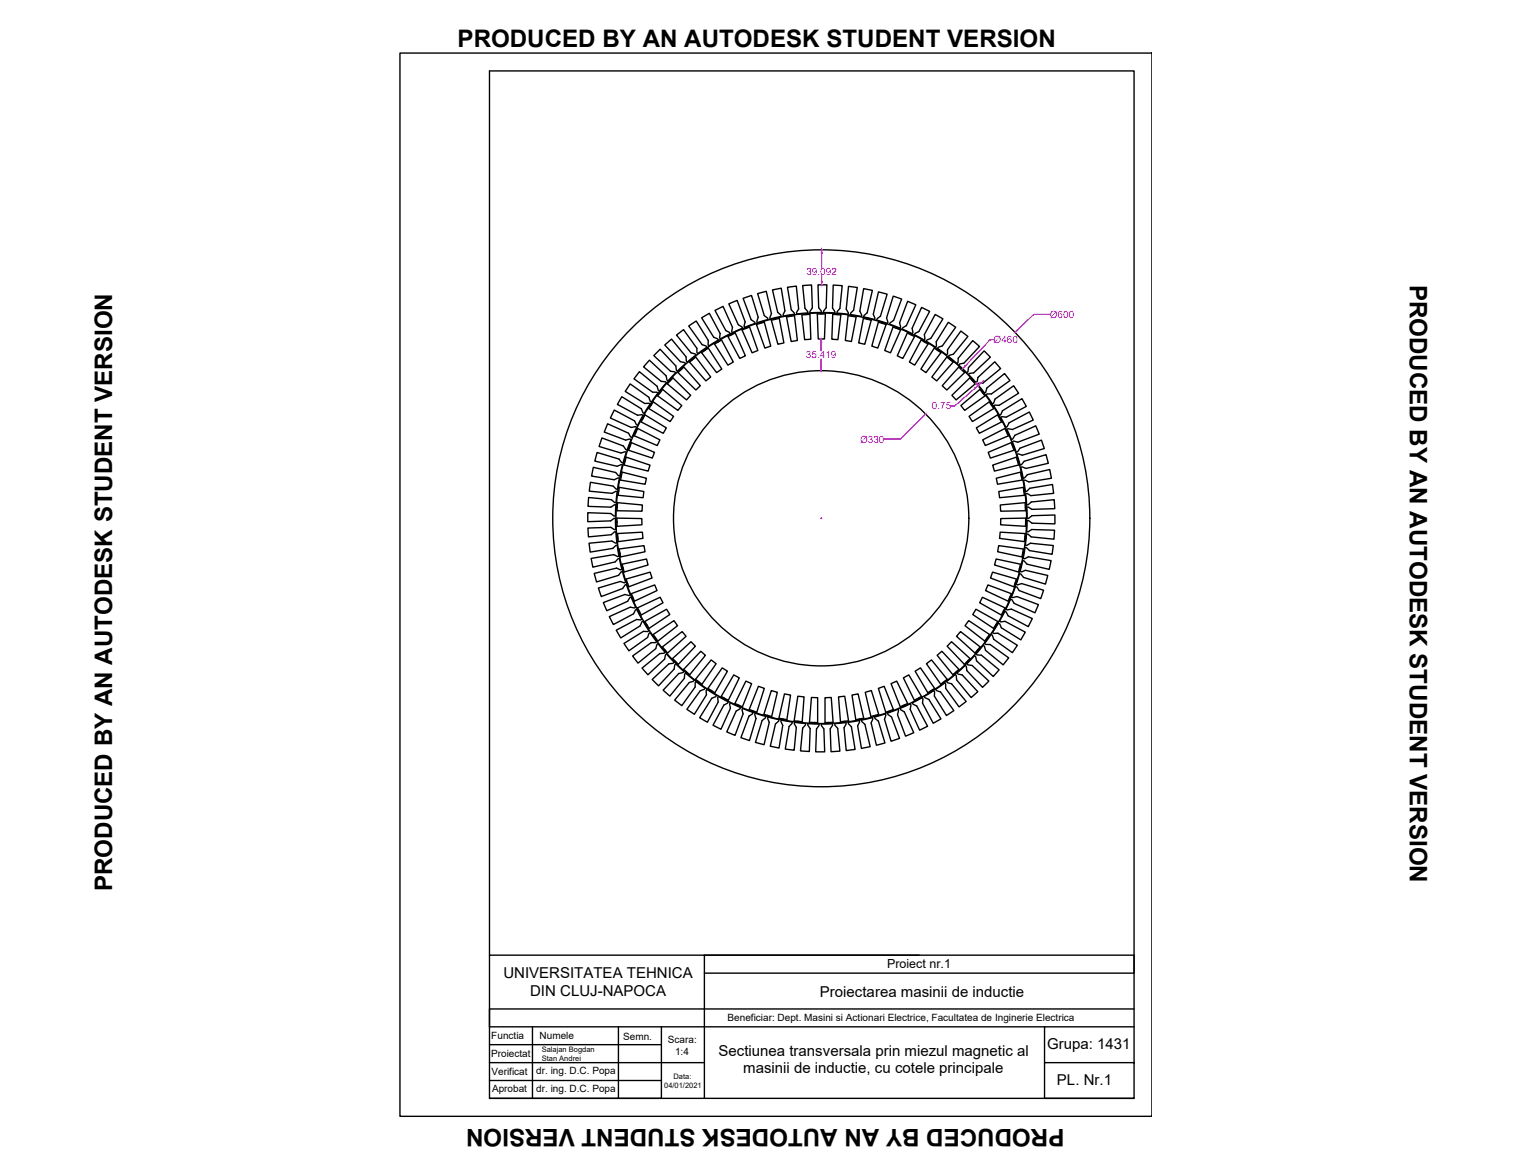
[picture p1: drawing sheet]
<svg xmlns="http://www.w3.org/2000/svg" width="279mm" height="216mm" viewBox="0 0 279 216" stroke-linecap="round" stroke-linejoin="round" font-family="sans-serif">
<!-- layer: 0 -->
<g fill="none" stroke="#000" stroke-width=".25">
<path d="M73.5 9.8h138.1v195.3h-138.1zM139.5 59.3l-2.5 .9 .1 .1 .6-.2 1.5 4.3-1 .4-1.9-4.2 .6-.2v-.2M139.7 59.2l.1 .2 .6-.2 1.2 4.4-1.1 .4-1.5-4.4 .6-.2v-.1M142.5 58.5v.1l.7-.1 .8 4.5-1.1 .3-1.2-4.5 .6-.1v-.2l-2.6 .7M143.5 58.1l-2 .5-.1-.3 .3-.7-.9-4.1-1.6 .4 1.2 4.1 .6 .5 .1 .2-2 .6-.1-.3 .3-.7-1.3-4-1.5 .5 1.5 4 .6 .4 .1 .2-1.9 .7M145.1 58l-2.6 .5M148.8 57.5v-.3l.4-.6-.1-4.2-1.7 .1 .5 4.2 .5 .5v.3l-2.1 .2v-.3l.4-.6-.4-4.2-1.6 .2 .7 4.1 .5 .6v.2l-2 .4-.1-.3 .4-.7-.7-4.1-1.6 .3 1 4.1 .5 .5 .1 .2M148.8 57.5l2.1-.1v-.2l-.5-.6-.1-4.3h1.6l-.1 4.3-.5 .6v.2l2 .1 .1-.3-.5-.6 .2-4.2 1.6 .1-.4 4.2-.5 .6v.2l2 .2 .1-.2-.5-.7 .5-4.2 1.6 .2-.7 4.2-.5 .5-.1 .3M150.8 57.5l-2.7 .1v.2h.7l.1 4.5-1.1 .1-.5-4.5 .7-.1-.1-.1-2.6 .2v.2l.6-.1 .6 4.6-1.2 .2-.8-4.6 .6-.1v-.1M151.2 57.5h-.4v.2h-.7l.2 4.6h1.1l.2-4.6h-.6v-.2l2.6 .1M153.6 57.6v.2h-.6l-.2 4.5 1.1 .1 .6-4.5-.7-.1v-.1l2.7 .2M156.2 57.8l2 .3 .1-.2-.4-.7 .7-4.2 1.7 .4-1 4.1-.6 .5-.1 .2 2.1 .5v-.2l-.3-.8 1-4.1 1.6 .5-1.3 4-.6 .5-.1 .2 2 .6 .1-.2-.2-.8 1.2-4 1.5 .5-1.5 4-.6 .4-.1 .3"/>
<path d="M156.5 57.9l-.1 .2-.6-.1-.5 4.6 1.1 .2 .9-4.6-.7-.1v-.1M156.6 58l2.7 .5M159.3 58.5l-.1 .1-.6-.1-.9 4.5 1.2 .3 1.1-4.5-.6-.1v-.2l2.6 .7M162 59.2v.2l-.6-.2-1.3 4.4 1.1 .4 1.6-4.4-.7-.2 .1-.1M162.2 59.3l2.5 .9v.1l-.7-.2-1.5 4.3 1.1 .4 1.8-4.2-.6-.2 .1-.2M163.4 59.6l1.9 .7M116.9 78.5l-.8 1.9-.3-.1-.3-.7-3.9-1.7-.6 1.5 3.9 1.5 .8-.2 .2 .1-.7 1.9-.2-.1-.5-.6-3.9-1.5-.6 1.5 4.1 1.2 .7-.2 .3 .1M118.3 76l-.2-.1-.3-.8-3.6-2.2-.8 1.4 3.7 2 .8-.1 .2 .1-1 1.8-.2-.1-.3-.7-3.8-2-.7 1.5 3.9 1.7 .7-.1 .2 .1M119.5 74.3l.2 .1 .3-.6 3.7 2.7-.6 1-3.9-2.4 .4-.6-.2-.1-1.4 2.3 .2 .1 .3-.6 3.9 2.4-.6 1-4-2.1 .3-.5-.2-.1-1.2 2.4h.2l.3-.6 4 2.1-.5 1.1-4.2-1.8 .3-.6-.2-.1-1 2.5 .2 .1 .2-.7 4.2 1.8-.4 1.1-4.3-1.5 .2-.6h-.2M119.7 73.9l-.3-.2-.2-.7-3.4-2.5-.9 1.4 3.5 2.2h.8l.2 .1-1.1 1.8M121.1 71.9l-.2-.2-.2-.7-3.2-2.7-1 1.3 3.4 2.5h.8l.2 .1-1.2 1.7M125.9 66.8l-1.5 1.4-.2-.2-.1-.8-2.8-3-1.2 1.1 3.1 2.9 .8 .1 .1 .2-1.4 1.5-.2-.2-.1-.7-3.1-2.9-1.1 1.2 3.3 2.7h.7l.2 .2-1.3 1.6"/>
<path d="M126.2 66.5l-.1-.1-.1-.8-2.6-3.3-1.3 1.1 2.9 3.1 .8 .1 .1 .2M127.2 65.9l.1 .1 .5-.4 2.8 3.7-.9 .7-3-3.5 .5-.4-.1-.1-2.1 1.8 .2 .1 .4-.4 3.1 3.4-.9 .8-3.3-3.2 .5-.5-.1-.1-1.9 1.9 .2 .1 .4-.5 3.3 3.2-.8 .9-3.5-3 .4-.5-.1-.1-1.7 2.1 .1 .1 .4-.5 3.5 2.9-.7 .9-3.7-2.7 .4-.5-.1-.1-1.6 2.2M129.3 64.3l-2.1 1.6M131.9 62.7l.1 .1 .5-.3 2.2 4-1 .6-2.4-3.9 .5-.3-.1-.1-.9 .5-1.3 .9 .1 .1 .5-.3 2.5 3.8-1 .7-2.7-3.7 .5-.4-.1-.1M132 62.5l-1.8 1.1-.1-.2v-.8l-2.2-3.6-1.4 .9 2.5 3.4 .7 .3 .2 .2-1.7 1.2-.2-.2v-.8l-2.4-3.4-1.3 1 2.6 3.2 .8 .2 .1 .2-1.6 1.3M134.2 61.4l-2.3 1.3M134.4 61.3l.1 .2 .6-.3 1.8 4.2-1 .5-2.2-4.1 .6-.3v-.1M136.8 60.1l-.1-.2 .2-.7-1.5-4-1.5 .6 1.7 3.9 .7 .4 .1 .2-1.9 .8-.1-.2 .2-.8-1.8-3.8-1.5 .7 2 3.7 .7 .4 .1 .2-1.8 1-.1-.2 .1-.8-2-3.7-1.4 .8 2.2 3.6 .7 .3 .2 .2M136.9 60.2l-2.5 1.1M164.9 60.2l2.4 1.1M165.4 60.3v-.2l-.2-.8 1.5-3.9 1.5 .6-1.7 3.8-.7 .4-.1 .2M165.7 60.5l1.9 .8 .1-.2-.1-.8 1.7-3.8 1.5 .7-2 3.7-.7 .4-.1 .2"/>
<path d="M167.3 61.3v.2l-.6-.3-1.9 4.2 1 .5 2.2-4.1-.6-.3 .1-.1 2.4 1.3M168 61.5l1.8 1M169.8 62.5l.1-.2-.1-.8 2-3.7 1.4 .8-2.2 3.6-.7 .3-.2 .2 1.8 1.1 .1-.2v-.8l2.2-3.6 1.4 .9-2.5 3.5-.7 .2-.2 .2 1.7 1.2M169.9 62.7l-.1 .1-.6-.3-2.2 4 1 .6 2.5-3.9-.6-.3 .1-.2 1.4 .9 .9 .6-.1 .1-.6-.3-2.4 3.8 .9 .7 2.7-3.7-.5-.4 .1-.1 2.2 1.6-.1 .1-.6-.4-2.7 3.7 .9 .7 3-3.5-.5-.4 .1-.1 2 1.8-.1 .1-.5-.4-3 3.4 .8 .8 3.3-3.2-.5-.5 .1-.1 1.9 1.9-.1 .1-.5-.5-3.2 3.2 .7 .9 3.5-3-.4-.5 .1-.1 1.8 2.1-.2 .1-.4-.5-3.5 2.9 .7 .9 3.7-2.7-.4-.5 .2-.1 1.5 2.2-.1 .1-.4-.6-3.7 2.7 .6 1 3.9-2.4-.3-.6 .1-.1 1.4 2.3-.1 .1-.4-.6-3.9 2.4 .6 1 4.1-2.1-.4-.5 .2-.1 1.2 2.4h-.1l-.3-.6-4.1 2.1 .5 1.1 4.2-1.8-.3-.6 .2-.1 1 2.5-.1 .1-.3-.7-4.2 1.8 .4 1.1 4.4-1.5-.3-.6h.2M173.9 65.2l.2-.2v-.7l2.4-3.5 1.3 1-2.7 3.3-.7 .2-.2 .2M174.2 65.5l1.6 1.3M175.8 66.8l.2-.2v-.8l2.7-3.2 1.2 1.1-2.8 3-.8 .2-.2 .2M176.1 67.1l1.5 1.4 .2-.2 .1-.8 2.9-3 1.1 1.1-3 2.9-.8 .1-.2 .2 1.4 1.5 .2-.2 .1-.7 3.1-2.9 1.1 1.2-3.2 2.7h-.8l-.2 .2M179.6 70.6l1.3 1.6 .2-.1 .2-.8 3.2-2.7 1 1.3-3.4 2.5h-.8l-.2 .1M181.1 72.5l1.2 1.7 .2-.1 .3-.8 3.4-2.4 .9 1.4-3.6 2.2-.7-.1-.3 .2 1.1 1.7 .2-.1 .4-.7 3.5-2.2 .8 1.4-3.7 2-.8-.1-.2 .1 1 1.8 .2-.1 .4-.7 3.7-2 .7 1.5-3.8 1.7-.8-.1-.2 .1 .8 1.9 .2-.1 .4-.7 3.9-1.8 .6 1.6-3.9 1.5-.8-.3-.2 .1M113.1 92.8v2h-.3l-.6-.4-4.2-.2v1.7l4.2-.2 .6-.5h.3v2.1h-.2l-.7-.4-4.2 .1 .1 1.7 4.2-.5 .6-.5h.2M113.1 97.7l.2 2.1"/>
<path d="M113.2 95.9h.1v-.7l4.6 .1v1.1l-4.6 .3v-.7h-.1l.1 2.7M113.2 93h.2v-.6l4.6 .4-.1 1.1-4.6-.1 .1-.6h-.2v2.7M113.3 99.8h-.2l-.7-.4-4.2 .4 .2 1.6 4.2-.6 .5-.6h.3l.3 2-.2 .1-.7-.4-4.2 .7 .3 1.6 4.1-1 .5-.5 .3-.1M113.3 98.7h.2l-.1-.7 4.6-.2 .1 1.1-4.5 .6-.1-.6h-.2l.4 2.6h.2l-.2-.6 4.6-.6 .2 1.1-4.5 .9-.1-.6h-.2l.6 2.6h.1l-.1-.6 4.5-1 .2 1.1-4.4 1.3-.1-.6h-.2l.8 2.6 .1-.1-.2-.6 4.4-1.3 .4 1.1-4.3 1.6-.2-.6h-.2l1 2.5M113.4 90.3l-.2 2.1-.3-.1-.6-.5-4.2-.4-.1 1.6 4.2 .2 .7-.5 .2 .1M113.5 90.2h.2l.1-.7 4.5 .8-.2 1.2-4.5-.5v-.6l-.1-.1-.3 2.7M113.8 87.9l-.4 2h-.2l-.6-.6-4.1-.7-.3 1.6 4.2 .4 .7-.3h.3M114 87.5l-.5 2.7M114.6 84.8l-.6 2.6h.2l.1-.6 4.4 1.1-.2 1.1-4.5-.8 .1-.6-.1-.1M114.7 84.6h.2l.1-.6 4.4 1.5-.3 1.1-4.5-1.2 .2-.6h-.1M115.1 83.1l-.7 2-.2-.1-.5-.6-4-1.3-.4 1.6 4.1 1 .7-.3h.2l-.4 2.1-.3-.1-.5-.6-4.1-.9-.3 1.6 4.1 .7 .7-.4 .3 .1M115.5 82l-.8 2.6"/>
<path d="M186 81.1l.7 2 .2-.1 .5-.6 3.9-1.5 .5 1.5-4 1.2-.8-.2-.2 .1 .6 1.9M186.2 82l.8 2.6h-.1l-.2-.6-4.3 1.5 .3 1.1 4.4-1.2-.2-.6h.2M187.1 84.8l.6 2.6h-.1l-.1-.6-4.5 1.1 .2 1.1 4.5-.8-.1-.6 .2-.1 .4 2.7h-.1l-.1-.7-4.5 .8 .1 1.2 4.6-.5-.1-.6 .2-.1 .2 2.7M187.4 85.4h.2l.5-.6 4.1-1.3 .4 1.6-4.1 1-.8-.3h-.2l.5 2.1 .2-.1 .5-.6 4.1-.9 .3 1.6-4.1 .7-.7-.4-.3 .1M188 88.3l.4 2M188.4 90.3h.2l.6-.6 4.1-.7 .2 1.6-4.1 .5-.7-.4h-.3l.2 2.1 .3-.1 .5-.5 4.3-.4 .1 1.7-4.3 .1-.6-.4h-.3M188.4 98.9l-.4 2.7-.1-.1 .1-.6-4.5-.6-.2 1.1 4.4 .9 .2-.6h.1l-.5 2.6h-.2l.2-.6-4.5-1-.3 1.1 4.4 1.3 .2-.6h.1l-.7 2.6-.2-.1 .2-.6-4.4-1.3-.4 1.1 4.3 1.6 .3-.6h.1M188.4 98.7h-.1v-.7l-4.6-.2-.1 1.1 4.6 .6v-.6h.2M188.5 93h-.2v-.6l-4.6 .4 .1 1.1 4.6-.1-.1-.6h.2l.1 2.7M188.6 98.1l-.2 2.1h.2l.7-.4 4.2 .4-.2 1.6-4.2-.6-.5-.6h-.3M188.6 95.9h-.2v-.7l-4.6 .1v1.1l4.6 .3v-.7h.2l-.2 2.7M188.6 93.2l.1 2h.2l.7-.4 4.2-.2v1.7l-4.2-.2-.7-.5h-.2"/>
<path d="M188.7 95.6l-.1 2.1h.3l.6-.4 4.2 .1-.1 1.7-4.2-.4-.6-.6h-.2M113.8 102.6l.4 2M114.2 104.6l-.2 .1-.7-.3-4.1 1 .4 1.5 4-1.2 .5-.6 .2-.1 .6 2M114.9 107l-.2 .1-.8-.3-4 1.2 .5 1.6 4-1.5 .4-.6 .3-.1M115.1 107.4l.7 1.9-.3 .1-.7-.2-4 1.5 .7 1.5 3.8-1.7 .4-.7 .2-.1 .9 1.9M116.1 109.8l.1-.1-.2-.6 4.3-1.6 .4 1-4.2 2-.2-.7-.2 .1 1.2 2.4M116.8 111.6l-.3 .1-.7-.1-3.9 1.7 .8 1.5 3.7-2 .3-.7 .2-.1 1 1.8M117.3 112.3h.1l-.3-.6 4.2-2 .5 1.1-4 2.2-.3-.6-.2 .1M117.3 112.5l1.4 2.3M117.9 113.8l-.2 .1-.8-.1-3.7 2 .8 1.4 3.6-2.2 .3-.7 .2-.2M118.1 114.1l1.1 1.8M118.7 114.8h.1l-.4-.6 4-2.3 .6 1-3.8 2.6-.3-.6-.2 .1 1.5 2.2 .2-.1-.4-.5 3.8-2.6 .7 1-3.6 2.8-.4-.5h-.2l1.7 2.2"/>
<path d="M119.2 115.9l-.2 .1h-.8l-3.6 2.2 .9 1.4 3.5-2.5 .2-.7 .2-.1M119.4 116.2l1.2 1.7-.2 .2h-.8l-3.4 2.4 1 1.3 3.3-2.6 .2-.8 .2-.1 1.3 1.6-.2 .1-.8 .1-3.3 2.7 1.1 1.2 3.1-2.9 .1-.8 .2-.1 1.4 1.5M122 119.5l.1-.1-.4-.5 3.6-2.9 .7 .9-3.4 3.1-.4-.5-.1 .1M122.1 119.6l1.8 2 .1-.1-.5-.5 3.4-3.1 .8 .8-3.1 3.4-.5-.5-.1 .1 2 1.8 .1-.1-.5-.4 3.1-3.3 .9 .7-2.9 3.6-.5-.5-.1 .1M179.7 119.5l-.1-.1 .4-.5-3.6-2.9-.7 .9 3.4 3.1 .4-.5 .1 .1-1.8 2M182.3 116.3l.2 .1 .8-.1 3.6 2.3-.9 1.3-3.5-2.4-.2-.8-.2-.1-1.2 1.7 .2 .1h.8l3.4 2.5-1 1.3-3.3-2.7-.2-.8-.2-.1-1.3 1.6 .2 .1 .8 .1 3.2 2.7-1 1.2-3.1-2.9-.2-.8-.2-.1M183.1 114.8h-.2l.4-.6-4-2.3-.6 1 3.8 2.6 .4-.6 .1 .1-1.5 2.2-.1-.1 .4-.5-3.9-2.6-.6 1 3.6 2.8 .4-.5h.1l-1.6 2.2M183.6 114.1l.2 .2 .8-.1 3.7 2-.8 1.4-3.6-2.2-.3-.8-.2-.1-1.1 1.7M184.4 112.5l-1.3 2.3M185.6 110.1l-.8 1.9 .2 .1 .8-.2 3.8 1.8-.7 1.4-3.7-2-.4-.6-.2-.2-1 1.8M186.6 107.2l-.9 2.6-.2-.1 .3-.6-4.3-1.6-.5 1 4.2 2 .2-.7 .2 .1-1.1 2.4h-.2l.3-.6-4.1-2-.5 1.1 3.9 2.2 .4-.6 .1 .1M187.3 105.4l-.6 2 .2 .1 .8-.3 4 1.3-.5 1.5-4-1.5-.4-.6-.3-.1-.7 1.9 .2 .1 .8-.2 4 1.5-.7 1.5-3.8-1.7-.4-.7-.2-.1"/>
<path d="M187.4 105l.2 .1 .8-.3 4.1 .9-.5 1.6-4-1.2-.5-.6-.2-.1M188.3 100.6l-.3 2 .2 .1 .7-.4 4.2 .7-.4 1.6-4-.9-.6-.6-.2-.1-.5 2M123.8 121.7l-.1 .2-.8 .1-3.1 2.9 1.2 1.1 2.8-3.1 .2-.7 .1-.2 1.5 1.4M125.6 123.4l-.1 .2-.8 .2-2.9 3 1.2 1.1 2.7-3.3 .1-.7 .1-.2 1.6 1.3M126.1 123.7l2.1 1.6M127.5 125l-.1 .2-.8 .2-2.7 3.2 1.3 1.1 2.5-3.5v-.8l.1-.2 1.7 1.2M128.2 125.3l.1-.1-.5-.4 2.8-3.5 1 .7-2.7 3.7-.5-.4-.1 .1 2.2 1.6 .1-.2-.6-.3 2.7-3.8 .9 .6-2.3 4-.6-.4v.2l2.3 1.3 .1-.1-.6-.3 2.3-4 1 .6-2 4.1-.6-.3-.1 .1 2.4 1.2M129.5 126.5l-.1 .2-.8 .2-2.4 3.4 1.4 .9 2.2-3.5-.1-.8 .2-.2M129.9 126.7l1.7 1.1M131.6 127.8l-.1 .2-.8 .3-2.2 3.6 1.4 .8 2-3.7-.1-.8 .2-.2 1.8 1M133.8 129l-.1 .2-.7 .4-2 3.7 1.4 .7 1.8-3.9-.2-.7 .1-.2 1.9 .8-.1 .3-.7 .4-1.7 3.8 1.5 .6 1.5-3.9-.2-.8 .1-.2M135.6 129.7v-.2l-.6-.2 2-4.1 1.1 .4-1.7 4.3-.6-.3-.1 .1 1.5 .7 1 .3 .1-.1-.7-.2 1.7-4.3 1.1 .4-1.4 4.4-.6-.2-.1 .1"/>
<path d="M136.4 130.2l1.9 .7M138.3 130.9l-.1 .3-.6 .4-1.5 3.9 1.6 .6 1.2-4.1-.3-.7 .1-.2M138.3 130.8l2.6 .8M138.7 131l2 .7-.1 .2-.6 .5-1.2 4 1.6 .4 .9-4.1-.3-.7 .1-.2 2 .4-.1 .3-.5 .5-1 4.1 1.6 .3 .7-4.1-.4-.7 .1-.3M140.9 131.6l.1-.2-.7-.1 1.4-4.4 1.1 .3-1 4.4-.7-.1v.1l1 .3 1.6 .4v-.2l-.6-.1 1-4.5 1.1 .2-.7 4.5-.6-.1-.1 .2M143.5 132.3l2 .4v.2l-.6 .6-.6 4.1 1.6 .3 .4-4.2-.4-.7v-.3l2.1 .2v.3l-.6 .6-.4 4.2 1.7 .1 .1-4.2-.4-.7v-.2M143.9 132.3l2.6 .4v-.2h-.6l.7-4.6 1.1 .2-.3 4.5-.7-.1v.2l2.7 .2v-.1l-.7-.1 .4-4.5h1.1v4.6h-.7v.1h2.7v-.1h-.6v-4.6h1.1l.3 4.5-.6 .1v.1l2.7-.2M148.4 133h2.1M150.5 133.1v.2l-.5 .6-.2 4.2h1.7l-.2-4.2-.4-.6v-.2M153.4 133v.2l.5 .6 .4 4.2-1.6 .1-.2-4.2 .5-.6-.1-.3h-2M155.4 132.8l-2.1 .2M157.9 132.3l-2.7 .4v-.2h.7l-.7-4.6-1.2 .2 .4 4.5 .6-.1 .1 .2"/>
<path d="M158.1 132.2l-.1-.1 .7-.1-1.1-4.5-1.1 .2 .7 4.5 .7-.1v.2M160.3 131.9l-2.1 .4 .1 .3 .6 .5 1 4.1-1.7 .3-.7-4.1 .4-.7-.1-.3-2 .3 .1 .3 .5 .5 .7 4.2-1.7 .2-.4-4.2 .4-.7v-.2M162.6 131.2l-1.9 .6v.2l.7 .5 1.2 4-1.6 .4-1-4.1 .3-.7v-.2M163 131.1l.1 .2 .7 .4 1.4 4-1.5 .5-1.2-4 .2-.8-.1-.2M165.4 130.2v.2l.7 .4 1.8 3.8-1.6 .7-1.4-4 .2-.7-.1-.3-2 .7M167.2 129.3l-1.9 .9M168.6 128.5l-2.4 1.2-.1-.2 .6-.2-2-4.1-1 .4 1.7 4.3 .6-.3v.2l-2.5 .9v-.1l.6-.2-1.7-4.3-1 .4 1.3 4.4 .6-.2 .1 .1-2.6 .8v-.2l.6-.1-1.3-4.4-1.2 .3 1.1 4.4 .6-.1 .1 .1-2.7 .7M169.4 128.2l-1.8 1 .1 .2 .7 .3 2 3.7-1.5 .8-1.7-3.9 .1-.7-.1-.3M171.9 126.7l.1 .2 .8 .2 2.4 3.5-1.3 .9-2.3-3.6 .1-.8-.2-.2-1.7 1.1 .1 .2 .7 .3 2.2 3.6-1.4 .8-1.9-3.7v-.8l-.1-.2M173.5 125.3v-.1l.5-.4-2.9-3.5-.9 .7 2.6 3.7 .5-.4 .1 .2-1.3 .9-.9 .6-.1-.2 .6-.3-2.6-3.8-1 .6 2.3 4 .6-.4 .1 .2-2.3 1.3-.1-.1 .6-.3-2.4-4-1 .6 2.1 4.1 .5-.3 .1 .1M173.6 125.5l-1.7 1.2M173.9 125.2l.2 .2 .7 .2 2.7 3.3-1.3 1-2.5-3.4v-.8l-.1-.2"/>
<path d="M175.6 123.7l-2 1.7M177.3 122.3l-1.5 1.4 .2 .2 .7 .1 2.9 3.1-1.2 1.1-2.7-3.3v-.8l-.2-.2-1.6 1.3M177.8 121.6l-.1-.1 .5-.5-3.4-3.1-.8 .8 3.1 3.4 .5-.5 .1 .1-1.1 1.1-.8 .7-.1-.1 .4-.4-3.1-3.3-.9 .7 2.9 3.6 .5-.5 .1 .1M179 120.5l-1.4 1.5 .2 .2 .8 .1 3.1 2.9-1.2 1.1-2.9-3.1-.1-.8-.2-.1M89.9 175.5v-162.5h118.4v165.8h-78.9M168.8 175.5h-39.4h78.9v26.3h-16.4v-6.5h16.4M89.9 198.5h31.6M89.9 195.3h39.5M89.9 192h31.6M97.8 188.7v13.1M113.6 188.7v13.1h-15.8M121.5 188.7v13.1h-7.9"/>
<path d="M208.3 185.4h-118.4v3.3h102M208.3 188.7h-16.4v6.6M89.9 201.8h7.9M129.4 201.8v-26.3h-39.5v26.3h118.4"/>
<circle cx="150.8" cy="95.2" r="27.1"/>
<circle cx="150.9" cy="95.2" r="49.3"/>
</g>
<g fill="none" stroke="#f0f" stroke-width=".25">
<path d="M150.9 46.6v2.6M150.9 50.6v1.1M151 45.9h.1M151 52.3h.1M192.8 57.8h-2.9l-3 2.8M150.7 68.1h.1M150.7 62.3h.1M150.8 62.9v1.6M150.8 65.9v1.6M169.6 76.5l-4.2 4.2h-2.9M179.1 71.3l-3.7 3.3h-.7M179.2 70.4l.5 .5"/>
<path d="M179.3 70.3l.5 .6M180.7 69.9l-.5 .5M182.5 62.4h-.6l-4.6 4.9M150.8 95.2h.1M150.9 95.2v.1"/>
</g>
<g fill="#f0f" stroke="#f0f" stroke-width=".18">
<path d="M186.9 60.5l.1 .2-.5 .4z"/>
<path d="M169.5 76.4l.5-.4-.3 .6z"/>
<path d="M177.2 67.2l.2 .1-.6 .4z"/>
<path d="M180.1 70.3l.2 .1-.6 .4z"/>
<path d="M179.1 71.2l.5-.3-.4 .5z"/>
<path d="M150.7 67.5h.3l-.2 .6z"/>
<path d="M150.8 62.3l.2 .6h-.3z"/>
<path d="M150.9 45.9l.1 .7h-.2z"/>
<path d="M150.8 51.7h.2l-.1 .6z"/>
</g>
<g font-size="4.4">
<text x="84.1" y="8.6">PRODUCED BY AN AUTODESK STUDENT VERSION</text>
<text x="259" y="52.3" transform="rotate(90 259 52.3)">PRODUCED BY AN AUTODESK STUDENT VERSION</text>
<text x="20.6" y="163.8" transform="rotate(-90 20.6 163.8)">PRODUCED BY AN AUTODESK STUDENT VERSION</text>
<text x="195.5" y="207.5" transform="rotate(180 195.5 207.5)">PRODUCED BY AN AUTODESK STUDENT VERSION</text>
</g>
<g font-size="2.8">
<text x="92.5" y="179.7">UNIVERSITATEA TEHNICA</text>
<text x="97.4" y="183">DIN CLUJ-NAPOCA</text>
<text x="150.6" y="183.1">Proiectarea masinii de inductie</text>
<text x="132" y="194">Sectiunea transversala prin miezul magnetic al</text>
<text x="136.5" y="197.2">masinii de inductie, cu cotele principale</text>
<text x="192.4" y="192.8">Grupa: 1431</text>
<text x="194.2" y="199.3">PL. Nr.1</text>
</g>
<text font-size="2.3" x="162.9" y="177.9">Proiect nr.1</text>
<g font-size="1.8" fill="#f0f">
<text x="148.1" y="50.6">39.092</text>
<text x="192.8" y="58.4">Ø600</text>
<text x="148" y="65.8">35.419</text>
<text x="182.5" y="63.1">Ø460</text>
<text x="171.2" y="75.2">0.75</text>
<text x="158" y="81.3">Ø330</text>
</g>
<g font-size="1.8">
<text x="90.3" y="191">Functia</text>
<text x="99.1" y="190.9">Numele</text>
<text x="114.5" y="191.1">Semn.</text>
<text x="122.7" y="191.6">Scara:</text>
<text x="133.6" y="187.6">Beneficiar: Dept. Masini si Actionari Electrice, Facultatea de Inginerie Electrica</text>
<text x="90.2" y="194.2">Proiectat</text>
<text x="90.3" y="197.5">Verificat</text>
<text x="98.5" y="197.3">dr. ing. D.C. Popa</text>
<text x="124" y="193.8">1:4</text>
<text x="90.4" y="200.7">Aprobat</text>
<text x="98.5" y="200.7">dr. ing. D.C. Popa</text>
</g>
<g font-size="1.4">
<text x="99.5" y="193.3">Salajan Bogdan</text>
<text x="99.5" y="195">Stan Andrei</text>
<text x="122" y="199.9">04/01/2021</text>
<text x="123.7" y="198.3">Data:</text>
</g>
</svg>
